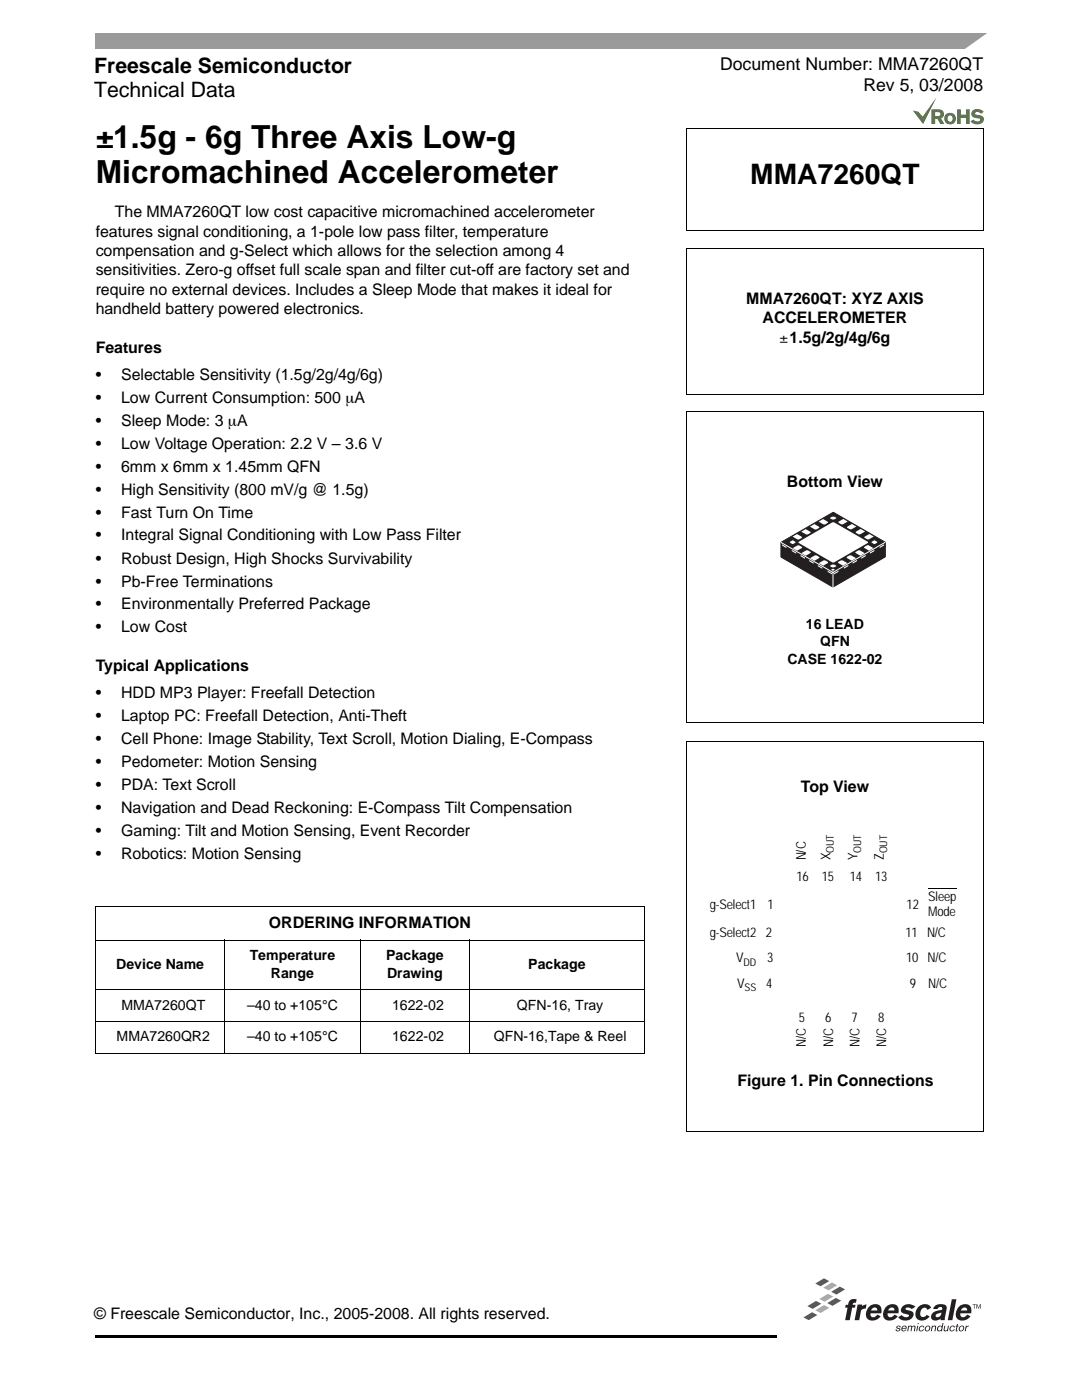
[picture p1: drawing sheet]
<svg xmlns="http://www.w3.org/2000/svg" width="216mm" height="279mm" viewBox="0 0 216 279" stroke-linecap="round" stroke-linejoin="round" font-family="sans-serif">
<path d="M19.1 266.4h135.7v.5h-135.7zM154.8 266.4h.2v.5h-.2z" fill="#000"/>
<path d="M19 6.6h177.8v3.2h-177.8z" fill="#9a9a9a"/>
<path d="M192 10.2l5.3-3.8h1.5v3.8z" fill="#fff"/>
<g fill="#fff">
<path d="M158.5 253h38.5v14.5h-38.5z"/>
<path d="M158.5 253.1v14.4z"/>
<path d="M158.5 267.5h38.4z"/>
</g>
<g fill="#231f20">
<path d="M194.1 260.3h.6l-.2 .1v.8h-.2v-.8z"/>
<path d="M194.8 260.3h.2l.3 .7 .2-.7h.2v.9h-.1v-.8l-.3 .8-.3-.8v.8h-.2z"/>
<path d="M178.9 264.7l.2-.1a.41 .41 0 0 1 .6 .3h-.2l-.2-.2-.3 .2 .6 .2 .1 .3a.5 .5 0 0 1-.5 .3 .5 .5 0 0 1-.5-.4h.2v.2l.3 .1 .3-.2-.6-.3z"/>
<path d="M181.2 264.6h.2v.1a.36 .36 0 0 1 .6 0 .39 .39 0 0 1 .7 0l-.2 1h-.2l.2-.8-.2-.2-.3 .3-.1 .7h-.2l.1-.8-.1-.2-.3 .3-.2 .7h-.2z"/>
<path d="M183.6 264.7a.5 .5 0 0 1 .8 .2h-.2l-.1-.1a.44 .44 0 0 0-.5 .2 .44 .44 0 0 0 .2 .6l.4-.3h.2a.55 .55 0 0 1-.9 .4 .55 .55 0 0 1 .1-1z"/>
<path d="M185.9 264.6h.2v.1a.41 .41 0 0 1 .7 0l-.2 1h-.1l.1-.9a.34 .34 0 0 0-.5 .2l-.2 .7h-.2z"/>
<path d="M188.4 264.6h.2l-.1 .9a.34 .34 0 0 0 .5-.3l.2-.6h.1l-.2 1.1h-.2l.1-.2a.41 .41 0 0 1-.7 0z"/>
<path d="M189.7 264.7a.5 .5 0 0 1 .8 .2h-.2v-.1a.44 .44 0 0 0-.6 .2 .44 .44 0 0 0 .2 .6l.4-.3h.2a.55 .55 0 0 1-.9 .4 .55 .55 0 0 1 .1-1z"/>
<path d="M191 264.2h.1v.4h.2v.1h-.2l-.2 .8h.2v.2h-.2l-.2-.1 .2-.9h-.2v-.1h.2z"/>
<path d="M192.7 264.6h.2v.2l.4-.2v.2l-.4 .1-.2 .8h-.2z"/>
<path d="M180.1 264.7a.51 .51 0 0 1 .8 .1v.4h-.8v.2a.33 .33 0 0 0 .3 .2 .33 .33 0 0 0 .3-.3h.2a.55 .55 0 0 1-.9 .3 .55 .55 0 0 1 .1-.9zM180.2 264.9l-.1 .1h.6v-.1a.31 .31 0 0 0-.5 0z"/>
<path d="M183 264.6h.2l-.2 1.1h-.2zM183.1 264h.2v.3h-.2z"/>
<path d="M184.8 264.7a.5 .5 0 0 1 .5-.1 .5 .5 0 0 1 .3 .5 .55 .55 0 0 1-.8 .6 .55 .55 0 0 1 0-1zM184.9 264.8l-.1 .1a.38 .38 0 0 0 .2 .7 .46 .46 0 0 0 .4-.4 .46 .46 0 0 0-.2-.5z"/>
<path d="M187.2 264.7a.51 .51 0 0 1 .7 0l.2-.7h.2l-.4 1.7h-.1v-.1a.52 .52 0 0 1-.8-.1 .52 .52 0 0 1 .2-.8zM187.4 264.8l-.2 .5a.37 .37 0 0 0 .6 0 .37 .37 0 0 0-.4-.5z"/>
<path d="M191.5 264.7a.5 .5 0 0 1 .6-.1 .5 .5 0 0 1 .3 .5 .55 .55 0 0 1-.8 .6 .55 .55 0 0 1-.1-1zM191.7 264.8l-.1 .1a.38 .38 0 0 0 .2 .7 .46 .46 0 0 0 .4-.4 .46 .46 0 0 0-.3-.5z"/>
</g>
<path d="M162.7 256.2l1.7-1.1 1.1 .6-1.8 1z" fill="#58595b"/>
<path d="M164.3 257l1.7-1.1 1.1 .6-1.8 1z" fill="#a7a9ac"/>
<path d="M165.9 257.8l1.7-1 1 .5-1.7 1.1z" fill="#58595b"/>
<path d="M163.5 259.2l1.7-1 1.1 .6-1.8 1z" fill="#a7a9ac"/>
<g fill="#58595b">
<path d="M165.1 260.1l1.7-1.1 1.1 .6-1.8 1z"/>
<path d="M161.1 260.7l1.7-1.1 1.1 .6-1.7 1z"/>
</g>
<path d="M162.7 261.5l1.7-1 1.1 .5-1.7 1z" fill="#a7a9ac"/>
<path d="M160.3 262.9l1.7-1 1.1 .5-1.7 1.1z" fill="#58595b"/>
<g fill="#231f20">
<path d="M169.6 259.5l.7-.3 .6 .1-.1 .7h-.3a.36 .36 0 0 0-.4 .4h.6l-.1 .6h-.6l-.4 2.5h-1l.5-2.5h-.5l.2-.6h.4z"/>
<path d="M171.1 260.3h.9v.4l.9-.4-.2 .9a.74 .74 0 0 0-.9 .5l-.4 1.8h-.9z"/>
<path d="M189.9 259.3h.9l-.8 4.2h-.9z"/>
<path d="M183.4 260.7a1.58 1.58 0 0 1 2.4 .3l-.8 .4-.1-.3a.81 .81 0 0 0-.9 0 .81 .81 0 0 0-.4 .8v.4a.66 .66 0 0 0 .6 .6 .66 .66 0 0 0 .7-.5l.6 .3a1.65 1.65 0 0 1-2.8 .1 2.11 2.11 0 0 1 .7-2.1z"/>
<path d="M180.2 260.6a1.97 1.97 0 0 1 2.5 .2l-.8 .5-.5-.3a.55 .55 0 0 0-.7 .2l.1 .2 .3 .1a.94 .94 0 0 1 1 .3 .94 .94 0 0 1 0 1.1 1.89 1.89 0 0 1-2.9 0l.7-.5 .6 .5a.68 .68 0 0 0 .9-.3l-.4-.3a.93 .93 0 0 1-1-.4 .93 .93 0 0 1-.1-1z"/>
<path d="M186.4 260.8a1.92 1.92 0 0 1 2.4-.3l.1 .7-.4 2.3h-.8v-.4a1.23 1.23 0 0 1-1.9-.1 1.27 1.27 0 0 1 1.3-1.4l.9-.2v-.4a.55 .55 0 0 0-.9 .2h-.9zM186.8 262.3l-.1 .4a.75 .75 0 0 0 .9 0 .75 .75 0 0 0 .3-.7z"/>
<path d="M173.5 260.7a1.92 1.92 0 0 0-.4 2.6 1.9 1.9 0 0 0 2.6-.6l-.6-.3a.7 .7 0 0 1-.8 .5 .7 .7 0 0 1-.6-.8h2.2a1.34 1.34 0 0 0-.4-1.6 1.34 1.34 0 0 0-1.7 0zM174.1 261.1l.2-.1a.51 .51 0 0 1 .7 .5h-1.2z"/>
<path d="M176.9 260.7a1.92 1.92 0 0 0-.3 2.6 1.9 1.9 0 0 0 2.5-.6l-.6-.3a.7 .7 0 0 1-.8 .5 .7 .7 0 0 1-.6-.8h2.2a1.34 1.34 0 0 0-.4-1.6 1.34 1.34 0 0 0-1.7 0zM177.5 261.1l.3-.1a.51 .51 0 0 1 .7 .5h-1.3z"/>
<path d="M191.4 260.7a1.91 1.91 0 0 0-.3 2.6 1.9 1.9 0 0 0 2.5-.6l-.6-.3a.7 .7 0 0 1-.8 .5 .7 .7 0 0 1-.6-.8h2.2a1.34 1.34 0 0 0-.4-1.6 1.34 1.34 0 0 0-1.7 0zM192 261.1l.3-.1a.51 .51 0 0 1 .7 .5h-1.3z"/>
</g>
<g fill="#fff">
<path d="M44.8 197.5h27.1v6.3h-27.1z"/>
<path d="M44.8 203.8h27.1v6.4h-27.1z"/>
</g>
<g fill="none" stroke="#000" stroke-width=".2">
<path d="M137 25.6v20.4M137 25.7h59.3M196.2 25.7v20.3M136.9 46h59.3M137 49.6v29M137 49.6h59.3M196.2 49.6v29.1M136.9 78.6h59.3M137 82.1v62.2M137 82.2h59.3M196.2 82.2v62.2M136.9 144.3h59.3"/>
<path d="M137 148v77.8M137 148.1h59.3M196.2 148.1v77.8M19 180.9h109.7M19 187.6h109.7M19 197.5h109.7M19.1 181v29.1M44.8 187.5v22.8M71.9 187.5v22.8M93.7 187.5v22.8M128.6 181v29.1M19 203.8h109.7"/>
<path d="M19 210.2h109.7M136.9 225.8h59.3"/>
</g>
<path d="M136.9 25.6l.1 .2zM196.2 25.6l.1 .1zM136.9 46h.2zM196.2 45.9l.1 .1z" fill="#000"/>
<g fill="#fff">
<path d="M146.7 101h39.9v18.5h-39.9z"/>
<path d="M146.8 101h39.8v18.5h-39.8z"/>
</g>
<path d="M155.8 108.2l10.5-6 10.4 6v2.9l-10.5 6.1-10.4-6z" fill-rule="evenodd" fill="#231f20"/>
<path d="M155.8 108.2l10.5-6 10.4 6v2.9l-10.5 6.1-10.4-6z" fill="none" stroke="#231f20" stroke-width=".2"/>
<g fill="#fff">
<path d="M168.4 113.3l.9-.6v.3l-.9 .5z" fill-rule="evenodd"/>
<path d="M170.1 112.2l.9-.5v.3l-.9 .5z" fill-rule="evenodd"/>
<path d="M171.9 111.3l.8-.6v.3l-.8 .5z" fill-rule="evenodd"/>
<path d="M173.6 110.3l.9-.6v.3l-.9 .5z" fill-rule="evenodd"/>
<path d="M166.4 114.4l.9-.5v.2l-.9 .5z" fill-rule="evenodd"/>
<path d="M175.5 109.1l.9-.5v.3l-.9 .5z" fill-rule="evenodd"/>
<path d="M159.4 108.1l6.6-3.8 .3-.1 6.9 4-6.7 4-.3 .1-6.8-3.9z" fill-rule="evenodd"/>
<path d="M170.8 106.1l.9-.5 .9 .5-1 .5-.8-.2z" fill-rule="evenodd"/>
<path d="M165.8 113.7l.4-.2 .4 .2-.4 .2z" fill-rule="evenodd"/>
<path d="M172.5 107.1l1-.5 .8 .5-1 .6-.8-.4z" fill-rule="evenodd"/>
<path d="M167.4 104.1l.9-.5 .8 .5-1 .6-.7-.4z" fill-rule="evenodd"/>
<path d="M169.1 105.1l.9-.5 .9 .5-1.1 .5-.7-.3z" fill-rule="evenodd"/>
<path d="M161.6 111.4l1.1-.6 .8 .5-1 .6z" fill-rule="evenodd"/>
<path d="M163.4 112.4l1-.6 .8 .5-.9 .6z" fill-rule="evenodd"/>
<path d="M158.2 109.4l1-.6 .8 .4v.2l-.9 .5z" fill-rule="evenodd"/>
<path d="M159.9 110.4l1.1-.6 .8 .5-1 .6z" fill-rule="evenodd"/>
<path d="M169 111.1l.8-.3 1 .6-.9 .5-.9-.5z" fill-rule="evenodd"/>
<path d="M167.3 112.1l.7-.3 1.1 .6-.9 .5-.9-.5z" fill-rule="evenodd"/>
<path d="M172.5 109.1l.7-.3 1.1 .6-.9 .5-.9-.5z" fill-rule="evenodd"/>
<path d="M170.8 110.1l.7-.3 1 .6-.8 .5-1-.5z" fill-rule="evenodd"/>
<path d="M159.9 106.1l.9-.5 1 .7-.9 .4z" fill-rule="evenodd"/>
<path d="M158.2 107.1l.8-.5 1 .6-.8 .5z" fill-rule="evenodd"/>
<path d="M163.4 104.1l.8-.5 1 .6-.8 .5z" fill-rule="evenodd"/>
<path d="M161.6 105.1l.9-.5 1 .7-.8 .4z" fill-rule="evenodd"/>
<path d="M158 109.8l.9 .5v.2l-.9-.5z" fill-rule="evenodd"/>
<path d="M159.7 110.8l.9 .5v.2l-.9-.5z" fill-rule="evenodd"/>
<path d="M161.5 111.8l.9 .5v.2l-.9-.5z" fill-rule="evenodd"/>
<path d="M163.2 112.8l.9 .5v.2l-.9-.5z" fill-rule="evenodd"/>
<path d="M156 108.6l.9 .5v.3l-.9-.5z" fill-rule="evenodd"/>
<path d="M165.1 113.9l.9 .5v.2l-.9-.5z" fill-rule="evenodd"/>
</g>
<path d="M155.8 108.2l10.4 6M166.2 114.2v4M176.7 108.2l-10.5 6" fill="none" stroke="#fff" stroke-width=".2"/>
<path d="M165.4 113l.6-.4h.5l.6 .4-.6 .3h-.5z" fill-rule="evenodd" fill="#fff"/>
<path d="M165.4 113l.6-.4h.5l.6 .4-.6 .3h-.5z" fill="none" stroke="#231f20" stroke-width=".2"/>
<path d="M173.8 108.1l.7-.4 .7 .4v.2l-.7 .4-.7-.4z" fill-rule="evenodd" fill="#fff"/>
<path d="M173.8 108.1l.7-.4 .7 .4v.2l-.7 .4-.7-.4z" fill="none" stroke="#231f20" stroke-width=".2"/>
<path d="M157.5 108.1l.7-.4 .6 .4v.2l-.6 .4-.7-.4z" fill-rule="evenodd" fill="#fff"/>
<path d="M157.5 108.1l.7-.4 .6 .4v.2l-.6 .4-.7-.4z" fill="none" stroke="#231f20" stroke-width=".2"/>
<path d="M165.4 103.4l.6-.4h.5l.6 .4-.6 .4h-.5z" fill-rule="evenodd" fill="#fff"/>
<path d="M165.4 103.4l.6-.4h.5l.6 .4-.6 .4h-.5z" fill="none" stroke="#231f20" stroke-width=".2"/>
<g fill="#fff">
<path d="M137.6 162.8h58.2v50.4h-58.2z"/>
<path d="M152.4 172.7h31.8v31.9h-31.8z"/>
</g>
<path d="M185.2 177.3h5.6" fill="none" stroke="#000" stroke-width=".2"/>
<path d="M182.1 19.3h14.4v5.5h-14.4z" fill="#fff"/>
<g fill="#48742a">
<path d="M191 21.8h.7v1.1h1.1v-1.1h.7v2.9h-.7v-1.2h-1.1v1.2h-.7z"/>
<path d="M194.1 22.1a1.67 1.67 0 0 1 2.2 .2l-.5 .4a.72 .72 0 0 0-1.2-.1l.1 .3a2.21 2.21 0 0 1 1.6 .6 1.17 1.17 0 0 1-.5 1.2 1.17 1.17 0 0 1-1.2 .1l-.5-.2-.4-.4 .5-.3a.83 .83 0 0 0 1.4 0l-.1-.2a2.02 2.02 0 0 1-1.6-.7l-.1-.5z"/>
<path d="M182.1 22l1.1 .3 .9 1 2.8-3.9-2.7 5.3z"/>
<path d="M185.9 21.8h1.3a.92 .92 0 0 1 1.1 .6 .92 .92 0 0 1-.5 1.2l.6 1.1h-.8l-.5-1h-.5v1h-.7zM186.6 22.4v.8l1-.2v-.5z"/>
<path d="M188.4 23.7a1.2 1.2 0 0 1 2.4 0 1.2 1.2 0 0 1-2.4 0zM189.2 23.2a.58 .58 0 0 0 0 .9 .58 .58 0 0 0 .9-.2 .57 .57 0 0 0-.1-.7 .57 .57 0 0 0-.8 0z"/>
</g>
<g font-size="6.3">
<text x="19.1" y="29.5">±1.5g - 6g Three Axis Low-g</text>
<text x="19.1" y="36.6">Micromachined Accelerometer</text>
</g>
<text font-size="5.6" x="149.7" y="36.7">MMA7260QT</text>
<g font-size="4.2">
<text x="18.8" y="14.5">Freescale Semiconductor</text>
<text x="18.8" y="19.4">Technical Data</text>
</g>
<g font-size="3.5">
<text x="143.7" y="13.9">Document Number: MMA7260QT</text>
<text x="172.3" y="18.2">Rev 5, 03/2008</text>
</g>
<g font-size="3.2">
<text x="19.1" y="47.2">features signal conditioning, a 1-pole low pass filter, temperature</text>
<text x="22.9" y="43.3">The MMA7260QT low cost capacitive micromachined accelerometer</text>
<text x="19.1" y="51.1">compensation and g-Select which allows for the selection among 4</text>
<text x="19.1" y="54.9">sensitivities. Zero-g offset full scale span and filter cut-off are factory set and</text>
<text x="19.1" y="58.8">require no external devices. Includes a Sleep Mode that makes it ideal for</text>
<text x="19.1" y="62.7">handheld battery powered electronics.</text>
<text x="148.9" y="60.6">MMA7260QT: XYZ AXIS</text>
<text x="152.2" y="64.5">ACCELEROMETER</text>
<text x="19.1" y="70.5">Features</text>
<text x="155.6" y="68.4">±1.5g/2g/4g/6g</text>
<text x="19.1" y="75.8">•</text>
<text x="24.2" y="75.8">Selectable Sensitivity (1.5g/2g/4g/6g)</text>
<text x="19.1" y="80.3">•</text>
<text x="24.2" y="80.3">Low Current Consumption: 500 μA</text>
<text x="19.1" y="84.9">•</text>
<text x="19.1" y="89.5">•</text>
<text x="24.2" y="84.9">Sleep Mode: 3 μA</text>
<text x="24.2" y="89.5">Low Voltage Operation: 2.2 V – 3.6 V</text>
<text x="19.1" y="94.1">•</text>
<text x="24.2" y="94.1">6mm x 6mm x 1.45mm QFN</text>
<text x="19.1" y="98.7">•</text>
<text x="24.2" y="98.7">High Sensitivity (800 mV/g @ 1.5g)</text>
<text x="157" y="97.2">Bottom View</text>
<text x="19.1" y="103.3">•</text>
<text x="19.1" y="107.9">•</text>
<text x="24.2" y="103.3">Fast Turn On Time</text>
<text x="24.2" y="107.9">Integral Signal Conditioning with Low Pass Filter</text>
<text x="19.1" y="112.5">•</text>
<text x="24.2" y="112.5">Robust Design, High Shocks Survivability</text>
<text x="19.1" y="117.1">•</text>
<text x="24.2" y="117.1">Pb-Free Terminations</text>
<text x="19.1" y="121.6">•</text>
<text x="24.2" y="121.6">Environmentally Preferred Package</text>
<text x="19.1" y="126.2">•</text>
<text x="24.2" y="126.2">Low Cost</text>
<text x="19.1" y="134">Typical Applications</text>
<text x="19.1" y="139.3">•</text>
<text x="19.1" y="143.9">•</text>
<text x="24.2" y="139.3">HDD MP3 Player: Freefall Detection</text>
<text x="24.2" y="143.9">Laptop PC: Freefall Detection, Anti-Theft</text>
<text x="19.1" y="148.4">•</text>
<text x="24.2" y="148.4">Cell Phone: Image Stability, Text Scroll, Motion Dialing, E-Compass</text>
<text x="19.1" y="153">•</text>
<text x="24.2" y="153">Pedometer: Motion Sensing</text>
<text x="19.1" y="157.6">•</text>
<text x="24.2" y="157.6">PDA: Text Scroll</text>
<text x="159.8" y="158.1">Top View</text>
<text x="19.1" y="162.2">•</text>
<text x="19.1" y="166.8">•</text>
<text x="24.2" y="162.2">Navigation and Dead Reckoning: E-Compass Tilt Compensation</text>
<text x="24.2" y="166.8">Gaming: Tilt and Motion Sensing, Event Recorder</text>
<text x="19.1" y="171.4">•</text>
<text x="24.2" y="171.4">Robotics: Motion Sensing</text>
<text x="53.7" y="185.1">ORDERING INFORMATION</text>
<text x="147.2" y="216.7">Figure 1. Pin Connections</text>
<text x="18.8" y="263.2">© Freescale Semiconductor, Inc., 2005-2008. All rights reserved.</text>
</g>
<g font-size="2.8">
<text x="160.8" y="125.5">16 LEAD</text>
<text x="163.6" y="129">QFN</text>
<text x="157.1" y="132.5">CASE 1622-02</text>
<text x="49.8" y="191.6">Temperature</text>
<text x="77.1" y="191.6">Package</text>
<text x="23.2" y="193.4">Device Name</text>
<text x="54.1" y="195.1">Range</text>
<text x="77.2" y="195.1">Drawing</text>
<text x="105.4" y="193.4">Package</text>
<text x="24.2" y="201.5">MMA7260QT</text>
<text x="49.3" y="201.5">–40 to +105°C</text>
<text x="78.2" y="201.5">1622-02</text>
<text x="103.1" y="201.5">QFN-16, Tray</text>
<text x="23.3" y="207.8">MMA7260QR2</text>
<text x="49.3" y="207.8">–40 to +105°C</text>
<text x="78.3" y="207.8">1622-02</text>
<text x="98.5" y="207.8">QFN-16,Tape &amp; Reel</text>
</g>
<g font-size="2.7">
<text x="160.8" y="171.7" transform="rotate(-90 160.8 171.7)">N/C</text>
<text x="165.7" y="171.7" transform="rotate(-90 165.7 171.7)">X</text>
<text x="171.1" y="171.7" transform="rotate(-90 171.1 171.7)">Y</text>
<text x="176.4" y="171.6" transform="rotate(-90 176.4 171.6)">Z</text>
<text x="158.9" y="175.8">16</text>
<text x="164" y="175.8">15</text>
<text x="169.5" y="175.8">14</text>
<text x="174.6" y="175.8">13</text>
<text x="185.2" y="179.7">Sleep</text>
<text x="141.6" y="181.3">g-Select1</text>
<text x="153.1" y="181.4">1</text>
<text x="180.9" y="181.4">12</text>
<text x="185.2" y="182.8">Mode</text>
<text x="141.6" y="187">g-Select2</text>
<text x="152.8" y="187">2</text>
<text x="180.7" y="187">11</text>
<text x="185" y="187">N/C</text>
<text x="146.9" y="192">V</text>
<text x="147.1" y="197.2">V</text>
<text x="152.9" y="197.2">4</text>
<text x="153.1" y="192">3</text>
<text x="180.8" y="192">10</text>
<text x="181.5" y="197.2">9</text>
<text x="185.1" y="192">N/C</text>
<text x="185.2" y="197.2">N/C</text>
<text x="159.4" y="204">5</text>
<text x="164.7" y="204">6</text>
<text x="169.9" y="204">7</text>
<text x="175.3" y="204">8</text>
<text x="160.8" y="208.9" transform="rotate(-90 160.8 208.9)">N/C</text>
<text x="166.2" y="208.9" transform="rotate(-90 166.2 208.9)">N/C</text>
<text x="171.5" y="208.9" transform="rotate(-90 171.5 208.9)">N/C</text>
<text x="176.8" y="208.9" transform="rotate(-90 176.8 208.9)">N/C</text>
</g>
<g font-size="2.1">
<text x="166.4" y="170.2" transform="rotate(-90 166.4 170.2)">OUT</text>
<text x="171.8" y="170.2" transform="rotate(-90 171.8 170.2)">OUT</text>
<text x="177" y="170.3" transform="rotate(-90 177 170.3)">OUT</text>
<text x="148.4" y="192.7">DD</text>
<text x="148.6" y="197.8">SS</text>
</g>
</svg>
